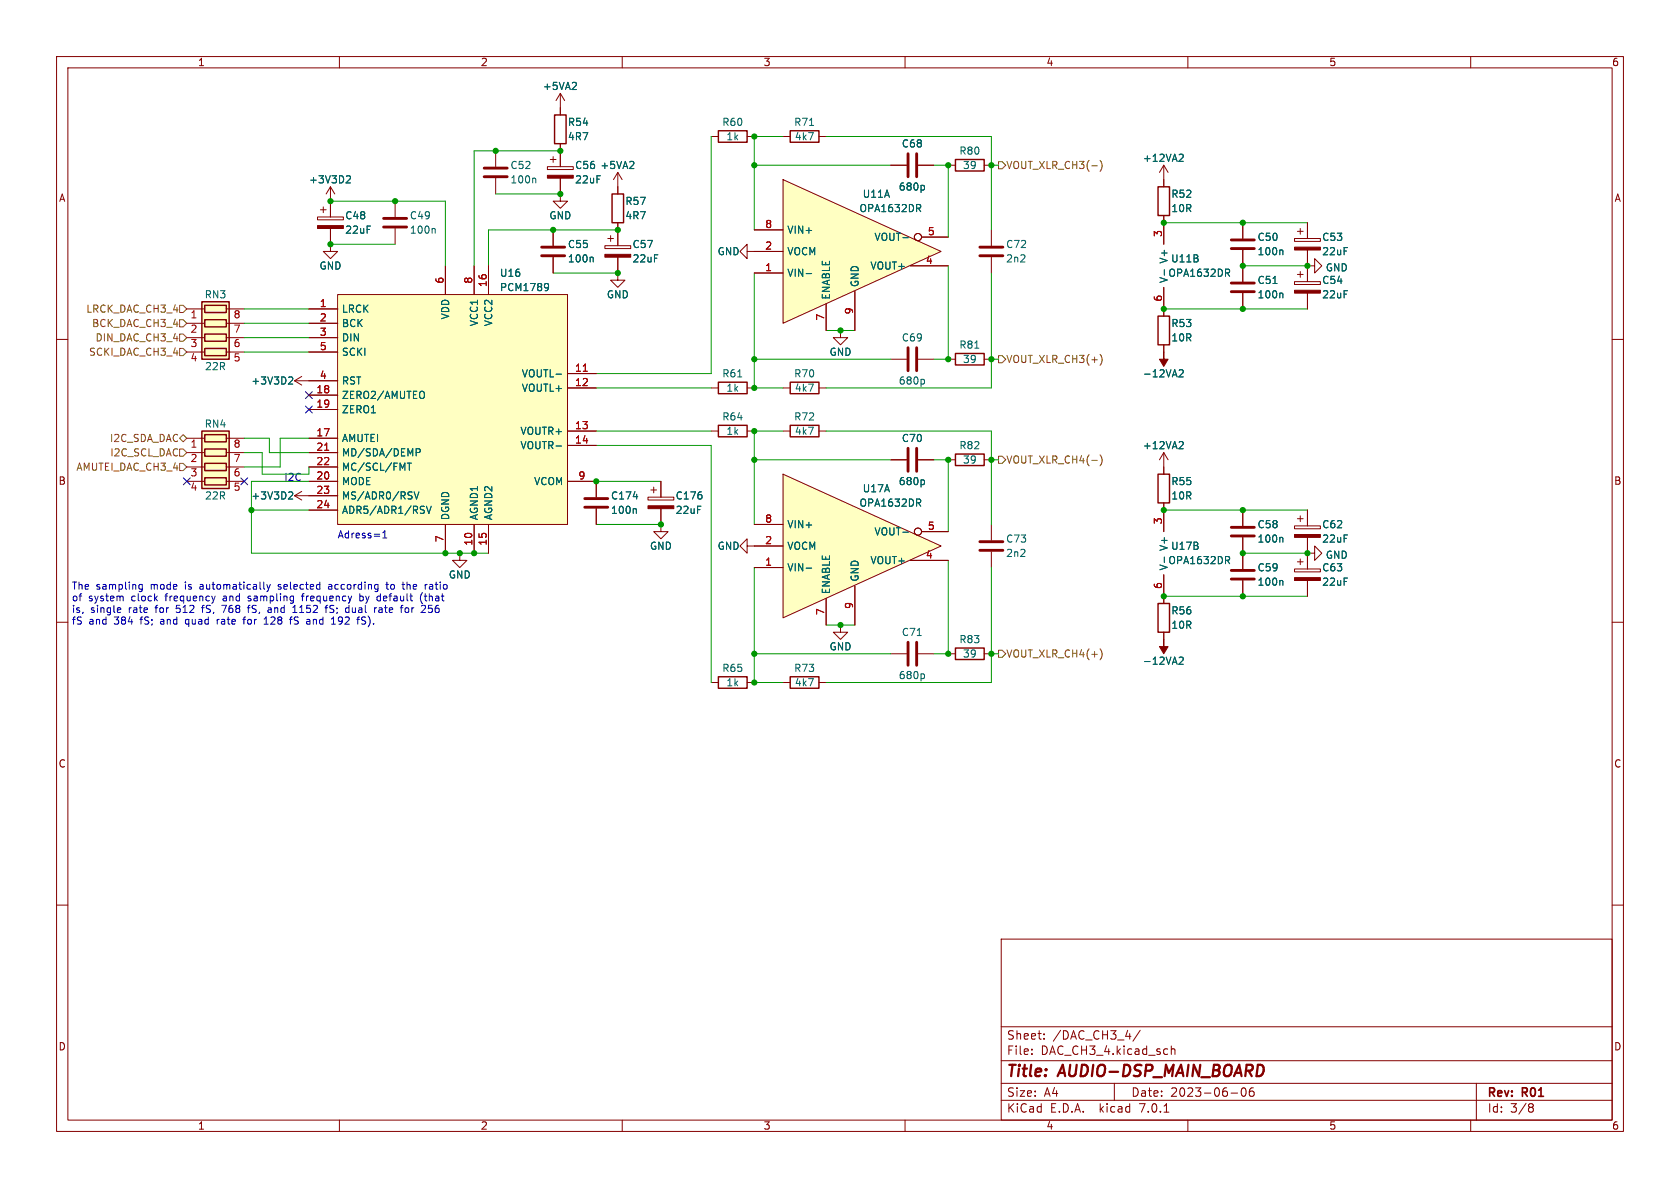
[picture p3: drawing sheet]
<svg xmlns="http://www.w3.org/2000/svg" width="297mm" height="210mm" viewBox="0 0 297 210" stroke-linecap="round" stroke-linejoin="round" font-family="sans-serif">
<g fill="none" stroke="#840000" stroke-width=".18">
<path d="M10 10h277v190h-277zM12 12h273v186h-273zM60 10v2M110 10v2M160 10v2M210 10v2M260 10v2M10 60h2M54.6 54.6h5.1M54.6 57.2h5.1M54.6 59.7h5.1M58.4 43.2v1.3h1.3l-1.3 1.2-1.3-1.2h1.3"/>
<path d="M59.7 52.1h40.6v40.6h-40.6zM78.7 47v5.1M83.8 47v5.1M86.4 47v5.1M285 60h2M54.6 77.5h5.1M54.6 69.9h5.1M54.6 72.4h5.1M54.6 67.3h5.1M54.6 62.2h5.1M100.3 66h5.1M100.3 68.6h5.1"/>
<path d="M100.3 76.2h5.1M100.3 78.7h5.1M54.6 85.1h5.1M54.6 80h5.1M54.6 82.6h5.1M54.6 87.6h5.1M54.6 90.2h5.1M78.7 92.7v5.1M83.8 92.7v5.1M86.4 92.7v5.1M99.1 95.3h.1M100.3 85.1h5.1"/>
<path d="M114.6 87.9h4.5v.5h-4.5zM115.1 86.6h1M115.6 86.1v1M116.8 89.9v4.1h1.3l-1.3 1.3-1.2-1.3h1.2M116.8 85.1v2.8M132.1 96.5v-1.2l-1.3 1.2 1.3 1.3v-1.3h1.2M157.5 81.3h2.8M162.3 81.3h2.8M167.6 81.3h1.3M174 81.3h1.3M175.3 92.7v2.8M175.3 97.5v2.8"/>
<path d="M205.7 80l-.7 1.3M205.7 80v3.8M205.7 88.9v5.1M205.7 80l.8 1.3M219.7 90.2v2.8M219.7 95v5.6M10 110h2M157.5 115.6h2.8M162.3 115.6h2.8M205.7 101.6v3.8M219.7 102.6v2.8M285 110h2"/>
<path d="M125.7 120.7h1.3M132.1 120.7h1.2M10 160h2M285 160h2M177 166h108v32h-108zM60 198v2M110 198v2M160 198v2M177 194.5h108M177 191.5h108M177 187.5h108M177 181.5h108"/>
<path d="M182.4 186.3v.1M182.4 185.5v.1M184.6 183.6v.1M184.6 182.8v.1M197 191.5v3M201.6 182.1l-1.3 2M205.8 196.6h.8M207.1 184.9v1.5M207.1 185.5l.2-.1 .3 .1 .1 .9M210 198v2M217.6 193.2h1.2M219.6 192.4l.2-.1a.81 .81 0 0 1 .6 .6 .81 .81 0 0 1-.3 .8l-.2 .1a.81 .81 0 0 1-.6-.6 .81 .81 0 0 1 .3-.8z"/>
<path d="M221.6 192.3a.59 .59 0 0 0-.7 .6v.6l.1 .2 .4 .1 .2-.1 .1-.5-.1-.3h-.5l-.2 .3M260 198v2M261 191.5v6.5M270.5 195.1l.4 .1 .2 .2-.3 .3M270.5 195.7h.3M270.8 195.7l.2 .2 .1 .4-.2 .2-.4 .1"/>
</g>
<path d="M160.5 79.2v4.1M162.1 79.2v4.1M173.2 97.3h4.1M173.2 95.8h4.1M217.7 94.7h4M217.7 93.2h4M160.5 113.5v4.1M162.1 113.5v4.1M217.7 102.4h4M217.7 100.8h4" fill="none" stroke="#840000" stroke-width=".51"/>
<g fill="none" stroke="#006464" stroke-width=".18">
<path d="M96.5 50.1l.4 .1a.84 .84 0 0 1-.3 1.2M97 50.7l-.3 .2h-.2M73.6 80l.6-.1 .1-.1-.1-.4-.6-.1v1.3M74.8 69.2a.9 .9 0 0 1 0 1.2M98.3 66.1h1M98.3 78.8h1M208.6 78.1h.5l.1 .3-.8 .9h.8M72 81.9h.7M72.4 81.9v1.2M73.2 86.9l.4 1.3 .5-1.3M75.4 89.5l.4 1.3 .4-1.3M163.3 84.9l.1 .2-.1 .5"/>
<path d="M205.8 98.5v.9M217 99l.4 .6M217.3 98.4l.1 .2-.1 .4M226.6 95l.2 .2v.6M163.3 119.2l.1 .2-.1 .5M226.6 102.6l.2 .2v.7"/>
</g>
<path d="M59.7 52.1h40.6v40.6h-40.6z" fill="#ffffc2" stroke="#ffffc2" stroke-width=".18"/>
<path d="M57.4 79.6h.7M103.1 65.6h.7" fill="none" stroke="#a90000" stroke-width=".18"/>
<path d="M168.9 80.3h5.1v2h-5.1zM204.7 83.8h2.1v5.1h-2.1zM127 119.6h5.1v2.1h-5.1z" fill="none" stroke="#840000" stroke-width=".25"/>
<path d="M114.6 89.4h4.5v.5h-4.5z" fill="#840000" stroke="#840000" stroke-width=".18"/>
<path d="M138.4 83.8l28 12.7-28 12.7z" fill="#ffffc2"/>
<g fill="none" stroke="#840000" stroke-width=".18">
<path d="M99.1 16.5v3.8M99.1 16.5l-.8 1.3M99.1 16.5l.7 1.3M56.1 38.4h4.6v.5h-4.6zM56.6 37.1h1.1M57.1 36.6v1M58.4 33v5.4M58.4 33l-.7 1.3M58.4 33l.8 1.3M69.8 35.6v2.8M96.8 29.5h4.5v.5h-4.5zM97.3 28.2h1"/>
<path d="M97.8 27.7v1M99.1 31.5v4.1h1.2l-1.2 1.2-1.3-1.2h1.3M99.1 25.4v4.1M109.2 30.5v3.8M109.2 39.4v4M109.2 30.5l-.7 1.3M109.2 30.5l.8 1.3M125.7 24.1h1.3M132.1 24.1h1.2M138.4 24.1h1.3M144.8 24.1h1.2M167.6 29.2h1.3"/>
<path d="M174 29.2h1.3M205.7 29.2v3.8M205.7 38.1v5.1M205.7 29.2l-.7 1.3M205.7 29.2l.8 1.3M219.7 39.4v2.8M231.1 39.4v2.8M33 54.6h3.2M33 57.2h3.2M33 59.7h3.2M40 54.6h3.2M40 57.2h3.2"/>
<path d="M40 59.7h3.2M58.4 40.4v2.8M69.8 40.4v2.8M106.9 43.4h4.6v.5h-4.6zM107.4 42.2h1.1M107.9 41.7v1M109.2 45.5v4h1.3l-1.3 1.3-1.3-1.3h1.3M132.1 44.5v-1.3l-1.3 1.3 1.3 1.2v-1.2h1.2M175.3 40.6v2.8M175.3 45.5v2.8M205.7 50.8v5.1M219.7 44.2v5.6"/>
<path d="M219.7 51.8v2.8M228.9 42.2h4.5v.5h-4.5zM228.9 49.8h4.5v.5h-4.5zM229.4 40.9h1M229.4 48.5h1M229.9 40.4v1M229.9 48v1M231.1 47h1.3v-1.3l1.3 1.3-1.3 1.3v-1.3M231.1 44.2v5.6M231.1 51.8v2.8M33 77.5h3.2M33 62.2h3.2"/>
<path d="M40 77.5h3.2M40 62.2h3.2M52.1 67.3l1.2 .8M52.1 67.3h2.5M53.3 66.5l-1.2 .8M125.7 76.2h1.3M125.7 68.6h1.3M132.1 76.2h1.2M132.1 68.6h1.2M138.4 76.2h1.3M138.4 68.6h1.3M144.8 76.2h1.2"/>
<path d="M144.8 68.6h1.2M167.6 63.5h1.3M174 63.5h1.3M205.7 61v1.2M33 80h3.2M33 82.6h3.2M33 85.1h3.2M40 80h3.2M40 82.6h3.2M40 85.1h3.2M52.1 87.6l1.2 .8M52.1 87.6h2.5"/>
<path d="M53.3 86.9l-1.2 .7M81.3 97.8v1.3h1.2l-1.2 1.2-1.3-1.2h1.3M105.4 85.1v2.8M105.4 89.9v2.8M133.3 96.5h5.1M133.3 92.7h5.1M138.4 83.8l28 12.7-28 12.7zM160.9 99.1h6.7M162.9 94h4.7M228.9 93h4.5v.5h-4.5zM229.4 91.7h1M229.4 99.3h1"/>
<path d="M229.9 91.2v1M229.9 98.8v1M231.1 97.8h1.3v-1.3l1.3 1.3-1.3 1.3v-1.3M231.1 90.2v2.8M231.1 95v5.6M133.3 100.3h5.1M146 105.8v4.7M148.6 110.5v1.3h1.3l-1.3 1.2-1.3-1.2h1.3M151.1 103.6v6.9M167.6 115.6h1.3M174 115.6h1.3M205.7 105.4v1.3"/>
<path d="M205.7 111.8v1.2M228.9 100.6h4.5v.5h-4.5zM231.1 102.6v2.8M138.4 120.7h1.3M144.8 120.7h1.2"/>
<circle cx="162.3" cy="94" r=".63"/>
</g>
<g fill="none" stroke="#006464" stroke-width=".18">
<path d="M101.8 14.6l.1 .2-.1 .3-.7 .7h.8M61.4 31.1h.4l.2 .3-.8 .9h.8M111.9 28.6l.2 .2-.1 .3-.7 .7h.8M208.6 27.3h.5l.1 .3-.8 .9h.8M76.8 40.4l.1 .2v.6M205.8 47.7v.9M217 48.2l.4 .6M217.3 47.6l.1 .2-.1 .4M226.6 51.8l.2 .2v.7M226.6 44.2l.2 .2v.6M51.2 66.6l.4 .1 .2 .3-.8 .9h.8M208.5 65.5l.4-.1 .3 .3-.8 .9h.8"/>
<path d="M51.2 86.9l.4 .1 .2 .3-.8 .9h.8M112.3 89.9l.2 .2v.7M159.6 94.1h1M162.3 88.9l.5 .6M162.7 88.3l.1 .2-.1 .3M142.5 100.4h1M208.5 116.3l.4-.1 .3 .3-.8 .9h.8"/>
</g>
<g fill="#840000" stroke="#840000" stroke-width=".18">
<path d="M228.9 43.7h4.5v.5h-4.5z"/>
<path d="M228.9 51.3h4.5v.5h-4.5z"/>
<path d="M205.7 62.2v1.3h.8l-.8 1.3-.7-1.3h.7z"/>
<path d="M96.8 31h4.5v.5h-4.5z"/>
<path d="M106.9 45h4.6v.5h-4.6z"/>
<path d="M205.7 113v1.3h.8l-.8 1.3-.7-1.3h.7z"/>
<path d="M228.9 94.5h4.5v.5h-4.5z"/>
<path d="M56.1 39.9h4.6v.5h-4.6z"/>
<path d="M228.9 102.1h4.5v.5h-4.5z"/>
</g>
<g fill="none" stroke="#840000" stroke-width=".25">
<path d="M98 20.3h2.1v5.1h-2.1zM108.2 34.3h2v5.1h-2zM127 23.1h5.1v2h-5.1zM139.7 23.1h5.1v2h-5.1zM168.9 28.2h5.1v2h-5.1zM204.7 33h2.1v5.1h-2.1zM35.7 53.3h4.8v10.2h-4.8zM36.2 54h3.8v1.2h-3.8zM36.2 56.5h3.8v1.3h-3.8zM36.2 59.1h3.8v1.2h-3.8zM204.7 55.9h2.1v5.1h-2.1zM35.7 76.2h4.8v10.2h-4.8z"/>
<path d="M36.2 76.8h3.8v1.3h-3.8zM36.2 79.4h3.8v1.2h-3.8zM36.2 61.6h3.8v1.3h-3.8zM127 75.2h5.1v2h-5.1zM127 67.6h5.1v2h-5.1zM139.7 75.2h5.1v2h-5.1zM139.7 67.6h5.1v2h-5.1zM168.9 62.5h5.1v2h-5.1zM36.2 81.9h3.8v1.3h-3.8zM36.2 84.5h3.8v1.2h-3.8zM139.7 119.6h5.1v2.1h-5.1zM168.9 114.6h5.1v2h-5.1z"/>
<path d="M204.7 106.7h2.1v5.1h-2.1z"/>
</g>
<path d="M67.8 38.6h4.1M67.8 40.1h4.1M173.2 45.2h4.1M173.2 43.7h4.1M217.7 51.6h4M217.7 50h4M217.7 43.9h4M217.7 42.4h4M103.4 89.7h4M103.4 88.1h4" fill="none" stroke="#840000" stroke-width=".51"/>
<g fill="#ffffc2" stroke="#ffffc2" stroke-width=".18">
<path d="M35.7 76.2h4.8v10.2h-4.8z"/>
<path d="M35.7 53.3h4.8v10.2h-4.8z"/>
</g>
<path d="M138.4 31.8l28 12.7-28 12.7z" fill="#ffffc2"/>
<g fill="none" stroke="#840000" stroke-width=".18">
<path d="M99.1 19.1v1.2M58.4 35.6v2.8M87.6 26.7v2.8M87.6 31.5v2.8M99.1 25.4v4.1M99.1 31.5v2.8M109.2 33v1.3M109.2 39.4v4M138.4 31.8l28 12.7-28 12.7zM157.5 29.2h2.8M162.3 29.2h2.8M205.7 31.8v1.2"/>
<path d="M205.7 38.1v5.1M219.7 39.4v2.8M231.1 39.4v2.8M54.6 54.6h5.1M54.6 57.2h5.1M54.6 59.7h5.1M58.4 40.4v2.8M78.7 47v5.1M83.8 47v5.1M86.4 47v5.1M97.8 40.6v2.8M97.8 45.5v2.8"/>
<path d="M109.2 45.5v2.8M133.3 48.3h5.1M133.3 44.5h5.1M133.3 40.6h5.1M146 53.7v4.7M148.6 58.4v1.3h1.3l-1.3 1.3-1.3-1.3h1.3M151.1 51.5v6.9M160.9 47h6.7M162.9 41.9h4.7M205.7 50.8v5.1M219.7 44.2v5.6M219.7 51.8v2.8"/>
<path d="M231.1 44.2v5.6M231.1 51.8v2.8M54.6 77.5h5.1M54.6 69.9h5.1M54.6 72.4h5.1M54.6 67.3h5.1M54.6 62.2h5.1M100.3 66h5.1M100.3 68.6h5.1M100.3 76.2h5.1M100.3 78.7h5.1M157.5 63.5h2.8"/>
<path d="M162.3 63.5h2.8M205.7 61v1.2M54.6 85.1h5.1M54.6 80h5.1M54.6 82.6h5.1M54.6 87.6h5.1M54.6 90.2h5.1M78.7 92.7v5.1M83.8 92.7v5.1M86.4 92.7v5.1M100.3 85.1h5.1v2.8M105.4 89.9v2.8"/>
<path d="M116.8 85.1v2.8M116.8 89.9v2.8M133.3 96.5h5.1M133.3 92.7h5.1M157.5 81.3h2.8M160.9 99.1h6.7M162.3 81.3h2.8M162.9 94h4.7M205.7 82.6v1.2M205.7 88.9v5.1M219.7 90.2v2.8M219.7 95v5.6"/>
<path d="M231.1 90.2v2.8M231.1 95v5.6M133.3 100.3h5.1M146 105.8v4.7M151.1 103.6v6.9M205.7 101.6v5.1M205.7 111.8v1.2M219.7 102.6v2.8M231.1 102.6v2.8"/>
<circle cx="162.3" cy="41.9" r=".63"/>
<circle cx="162.3" cy="94" r=".63"/>
</g>
<g fill="none" stroke="#006464" stroke-width=".18">
<path d="M101.8 14.6l.1 .2-.1 .3-.7 .7h.8M61.4 31.1h.4l.2 .3-.8 .9h.8M94.5 31.5l.2 .2v.6M111.9 28.6l.2 .2-.1 .3-.7 .7h.8M162.3 36.8l.5 .6M162.7 36.2l.1 .2-.1 .4M163.3 32.8l.1 .2-.1 .5M208.6 27.3h.5l.1 .3-.8 .9h.8M96.5 50.1l.4 .1a.84 .84 0 0 1-.3 1.2M97 50.7l-.3 .2h-.2M104.7 45.5l.2 .1v.7M142.5 48.4h1"/>
<path d="M159.6 42h1M205.8 47.7v.9M217 48.2l.4 .6M217.3 47.6l.1 .2-.1 .4M226.6 44.2l.2 .2v.6M226.6 51.8l.2 .2v.7M51.2 66.6l.4 .1 .2 .3-.8 .9h.8M73.6 80l.6-.1 .1-.1-.1-.4-.6-.1v1.3M74.8 69.2a.9 .9 0 0 1 0 1.2M98.3 66.1h1M98.3 78.8h1M163.3 67.1l.1 .2-.1 .5"/>
<path d="M208.5 65.5l.4-.1 .3 .3-.8 .9h.8M208.6 78.1h.5l.1 .3-.8 .9h.8M51.2 86.9l.4 .1 .2 .3-.8 .9h.8M72 81.9h.7M72.4 81.9v1.2M73.2 86.9l.4 1.3 .5-1.3M75.4 89.5l.4 1.3 .4-1.3M112.3 89.9l.2 .2v.7M159.6 94.1h1M162.3 88.9l.5 .6M162.7 88.3l.1 .2-.1 .3M163.3 84.9l.1 .2-.1 .5"/>
<path d="M205.8 98.5v.9M217 99l.4 .6M217.3 98.4l.1 .2-.1 .4M226.6 95l.2 .2v.6M142.5 100.4h1M208.5 116.3l.4-.1 .3 .3-.8 .9h.8M226.6 102.6l.2 .2v.7"/>
</g>
<path d="M85.6 31.2h4.1M85.6 29.7h4.1M160.5 27.2v4M162.1 27.2v4M95.8 45.2h4M95.8 43.7h4M160.5 61.5v4M162.1 61.5v4" fill="none" stroke="#840000" stroke-width=".51"/>
<g fill="none" stroke="#725600" stroke-width=".18">
<path d="M176.5 28.6h.7l.6 .6-.6 .6h-.7zM194.5 28.3a1.46 1.46 0 0 1 0 2M31.7 56.5h.7l.6 .7-.6 .6h-.7zM31.7 54h.7l.6 .6-.6 .6h-.7zM31.7 59.1h.7l.6 .6-.6 .6h-.7zM31.7 77.5l.7-.7 .6 .7-.6 .6zM31.7 79.4h.7l.6 .6-.6 .6h-.7zM31.7 61.6h.7l.6 .6-.6 .7h-.7zM176.5 62.9h.7l.6 .6-.6 .6h-.7zM194.5 62.6a1.46 1.46 0 0 1 0 2M31.7 81.9h.7l.6 .7-.6 .6h-.7zM176.5 80.6h.7l.6 .7-.6 .6h-.7z"/>
<path d="M194.5 80.4a1.46 1.46 0 0 1 0 2M176.5 114.9h.7l.6 .7-.6 .6h-.7zM194.5 114.7a1.46 1.46 0 0 1 0 1.9"/>
</g>
<g fill="none" stroke="#0000c2" stroke-width=".18">
<path d="M67.7 95.1h.7M67.7 94.2l.3-.4v1.3M21.2 107.4l.1 .3-.6 .2M21.3 108.2l-.1 .1M24.6 103.9l.2 .3 .4-.1M25.2 103.3v1l-.2 .2M25.2 103.4l-.4-.1-.2 .3M38 105.4l-.3 .8M42.9 109.5h.5M43.7 107.4h.5M46.6 102.9v1.1l.2 .2M46.7 110.3h.7"/>
<path d="M46.9 109.2l-.2 .2M47.2 103.3l.3 .9M47.5 104.2l-.2 .3M47.8 103.3l-.3 .9M47.8 107.4l-.4 .1M47.8 107.8h-.3l-.1 .2v.2l.4 .1M51.2 109.5h.4M51.6 109.1l-.3 .1v1.1M51.8 105.4h.1M51.8 108.3h.7M51.8 107.4l.3-.4v1.3M51.9 105.4l-.1 1.1"/>
<path d="M51.9 106.2h-.1M53.3 105.4h.5M54.4 109.5h.3M54.4 110.3h.3M54.4 109.9h.3M57.5 107.4h.4M57.6 107.2v1.1M58.6 110.3h.7M58.8 109.2l-.2 .2M59 109.1v1.2M61.2 107.5h.5M61.2 108.2h.5"/>
<path d="M63.1 109.5h.5M63.4 109.1l-.1 .1v1.1M63.6 104.9v1.3M63.6 106.2h.1M63.7 105.4h-.1M66.2 107.4v.9M66.6 107.4l-.4 .3M66.6 106l.3 .2M66.7 103.3l.1 .1M66.8 103.3v1l-.1 .2M66.8 104.1l-.1 .1M66.9 105.4l-.3 .2"/>
<path d="M67 107.9v.3M68.2 103.3h.5M70.8 107.4h.4M71.1 103.3h.4M71.1 107l-.1 .1M71.2 102.9v1.1l.2 .2M71.7 107.5l-.1 .2 .1 .5M74.6 104.8a1.49 1.49 0 0 0 0 1.8M75.2 103.3v.9M75.2 107.2v.4l-.8 .7h.8M75.5 103.3l-.3 .3"/>
</g>
<g fill="none" stroke="#009600" stroke-width=".18">
<path d="M58.4 35.6h20.3v11.4M87.6 34.3h11.5M99.1 26.7h-15.3v20.3M125.7 24.1v41.9h-20.3M133.3 29.2h24.2M138.4 24.1h-5.1v16.5M146 24.1h29.3v16.5M165.1 29.2h2.5v12.7M175.3 29.2h1.2M205.7 39.4h25.4M43.2 54.6h11.4M43.2 57.2h11.4"/>
<path d="M43.2 59.7h11.4M58.4 43.2h11.4M97.8 48.3h11.4M109.2 40.6h-22.8v6.4M133.3 48.3v20.3h5.1M146 58.4h5.1M167.6 47v16.5h-2.5M175.3 48.3v20.3h-29.3M205.7 54.6h25.4M219.7 47h11.4M43.2 77.5h4.4v2.5h7M43.2 62.2h11.4"/>
<path d="M54.6 77.5h-5.1v5.1h-6.3M105.4 68.6h20.3M105.4 78.7h20.3v42M105.4 76.2h20.3M133.3 63.5h24.2M138.4 76.2h-5.1v16.5M146 76.2h29.3v16.5M175.3 63.5h1.2M43.2 80h3.2v3.8h8.2v-1.2M44.4 90.2h10.2M54.6 85.1h-10.2v12.7h42M105.4 85.1h11.4"/>
<path d="M105.4 92.7h11.4M133.3 81.3h24.2M165.1 81.3h2.5v12.7M167.6 99.1v16.5h-2.5M175.3 81.3h1.2M205.7 90.2h25.4M219.7 97.8h11.4M133.3 115.6h24.2M133.3 100.3v20.4h5.1M146 110.5h5.1M175.3 100.3v20.4h-29.3M175.3 115.6h1.2"/>
<path d="M205.7 105.4h25.4"/>
</g>
<path d="M54 69.2l1.2 1.3M54 71.8l1.2 1.2M55.2 69.2l-1.2 1.3M55.2 71.8l-1.2 1.2M32.4 84.5l1.2 1.2M33.6 84.5l-1.2 1.2M42.6 84.5l1.2 1.2M43.8 84.5l-1.2 1.2" fill="none" stroke="#000084" stroke-width=".18"/>
<path d="M57.4 79.6h.7M103.1 65.6h.7" fill="none" stroke="#a90000" stroke-width=".18"/>
<g fill="#009600" stroke="#009600" stroke-width=".18">
<circle cx="167.6" cy="81.3" r=".46"/>
<circle cx="175.3" cy="81.3" r=".46"/>
<circle cx="175.3" cy="63.5" r=".46"/>
<circle cx="167.6" cy="63.5" r=".46"/>
<circle cx="175.3" cy="115.6" r=".46"/>
<circle cx="167.6" cy="115.6" r=".46"/>
<circle cx="133.3" cy="29.2" r=".46"/>
<circle cx="133.3" cy="24.1" r=".46"/>
<circle cx="133.3" cy="68.6" r=".46"/>
<circle cx="133.3" cy="76.2" r=".46"/>
<circle cx="99.1" cy="34.3" r=".46"/>
<circle cx="109.2" cy="40.6" r=".46"/>
<circle cx="109.2" cy="48.3" r=".46"/>
<circle cx="133.3" cy="63.5" r=".46"/>
<circle cx="99.1" cy="26.7" r=".46"/>
<circle cx="69.8" cy="35.6" r=".46"/>
<circle cx="58.4" cy="35.6" r=".46"/>
<circle cx="87.6" cy="26.7" r=".46"/>
<circle cx="97.8" cy="40.6" r=".46"/>
<circle cx="58.4" cy="43.2" r=".46"/>
<circle cx="205.7" cy="90.2" r=".46"/>
<circle cx="219.7" cy="90.2" r=".46"/>
<circle cx="219.7" cy="97.8" r=".46"/>
<circle cx="231.1" cy="47" r=".46"/>
<circle cx="205.7" cy="54.6" r=".46"/>
<circle cx="205.7" cy="39.4" r=".46"/>
<circle cx="219.7" cy="39.4" r=".46"/>
<circle cx="219.7" cy="105.4" r=".46"/>
<circle cx="205.7" cy="105.4" r=".46"/>
<circle cx="219.7" cy="54.6" r=".46"/>
<circle cx="219.7" cy="47" r=".46"/>
<circle cx="231.1" cy="97.8" r=".46"/>
<circle cx="78.7" cy="97.8" r=".46"/>
<circle cx="83.8" cy="97.8" r=".46"/>
<circle cx="81.3" cy="97.8" r=".46"/>
<circle cx="44.4" cy="90.2" r=".46"/>
<circle cx="175.3" cy="29.2" r=".46"/>
<circle cx="167.6" cy="29.2" r=".46"/>
<circle cx="148.6" cy="58.4" r=".46"/>
<circle cx="116.8" cy="92.7" r=".46"/>
<circle cx="133.3" cy="81.3" r=".46"/>
<circle cx="133.3" cy="115.6" r=".46"/>
<circle cx="133.3" cy="120.7" r=".46"/>
<circle cx="148.6" cy="110.5" r=".46"/>
<circle cx="105.4" cy="85.1" r=".46"/>
</g>
<g font-size="2.8" fill="#840000">
<text x="178" y="190.8">Title:</text>
<text x="187.4" y="190.8">AUDIO-DSP_MAIN_BOARD</text>
</g>
<g font-size="2.1" fill="#840000">
<text x="178" y="183.9">Sheet:</text>
<text x="186.2" y="183.9">/DAC_CH3_4/</text>
<text x="178" y="186.6">File:</text>
<text x="184" y="186.6">DAC_CH3_4.kicad_sch</text>
<text x="178" y="196.8">KiCad</text>
<text x="178" y="194">Size:</text>
<text x="184.6" y="194">A4</text>
<text x="185.7" y="196.8">E.D.A.</text>
<text x="194.4" y="196.8">kicad</text>
<text x="200" y="194">Date:</text>
<text x="201.5" y="196.8">7.0.1</text>
<text x="206.9" y="194">2023-06-06</text>
<text x="263" y="194.2">Rev:</text>
<text x="263" y="196.8">Id:</text>
<text x="267" y="196.8">3/8</text>
<text x="269.2" y="194.2">R01</text>
</g>
<g font-size="1.8" fill="#840000">
<text x="35" y="11.8">1</text>
<text x="85" y="11.8">2</text>
<text x="135" y="11.8">3</text>
<text x="185" y="11.8">4</text>
<text x="235" y="11.8">5</text>
<text x="285" y="11.8">6</text>
<text x="10.4" y="35.8">A</text>
<text x="285.4" y="35.8">A</text>
<text x="10.3" y="85.8">B</text>
<text x="285.3" y="85.8">B</text>
<text x="10.3" y="135.8">C</text>
<text x="285.3" y="135.8">C</text>
<text x="10.3" y="185.8">D</text>
<text x="285.3" y="185.8">D</text>
<text x="35" y="199.8">1</text>
<text x="85" y="199.8">2</text>
<text x="135" y="199.8">3</text>
<text x="185" y="199.8">4</text>
<text x="235" y="199.8">5</text>
<text x="285" y="199.8">6</text>
</g>
<g font-size="1.8" fill="#006464">
<text x="95.9" y="16.1">+5VA2</text>
<text x="100.3" y="22.4">R54</text>
<text x="127.6" y="22.4">R60</text>
<text x="140.3" y="22.4">R71</text>
<text x="100.3" y="25">4R7</text>
<text x="128.4" y="25">1k</text>
<text x="140.5" y="25">4k7</text>
<text x="159.4" y="26.2">C68</text>
<text x="169.5" y="27.5">R80</text>
<text x="202" y="28.8">+12VA2</text>
<text x="54.6" y="32.6">+3V3D2</text>
<text x="90.2" y="30">C52</text>
<text x="90.2" y="32.6">100n</text>
<text x="101.6" y="30">C56 +5VA2</text>
<text x="101.6" y="32.6">22uF</text>
<text x="152.5" y="35.1">U11A</text>
<text x="158.8" y="33.8">680p</text>
<text x="170.2" y="30">39</text>
<text x="207" y="35.1">R52</text>
<text x="61" y="38.9">C48</text>
<text x="61" y="41.5">22uF</text>
<text x="72.4" y="38.9">C49</text>
<text x="72.4" y="41.5">100n</text>
<text x="97.1" y="38.9">GND</text>
<text x="110.5" y="36.4">R57</text>
<text x="110.5" y="38.9">4R7</text>
<text x="139.2" y="41.5">VIN+</text>
<text x="151.9" y="37.7">OPA1632DR</text>
<text x="207" y="37.7">10R</text>
<text x="56.4" y="47.8">GND</text>
<text x="100.3" y="44">C55</text>
<text x="100.3" y="46.5">100n</text>
<text x="111.8" y="44">C57</text>
<text x="111.8" y="46.5">22uF</text>
<text x="126.8" y="45.3">GND</text>
<text x="139.2" y="45.3">VOCM</text>
<text x="153.8" y="47.8">VOUT+</text>
<text x="154.5" y="42.7">VOUT-</text>
<text x="177.8" y="44">C72</text>
<text x="177.8" y="46.5">2n2</text>
<text x="206.6" y="46.7" transform="rotate(-90 206.6 46.7)">V+</text>
<text x="207" y="46.5">U11B</text>
<text x="222.3" y="42.7">C50</text>
<text x="222.3" y="45.3">100n</text>
<text x="233.7" y="42.7">C53</text>
<text x="233.7" y="45.3">22uF</text>
<text x="36.1" y="52.9">RN3</text>
<text x="88.3" y="49.1">U16</text>
<text x="88.3" y="51.6">PCM1789</text>
<text x="107.2" y="52.9">GND</text>
<text x="139.2" y="49.1">VIN-</text>
<text x="146.9" y="53" transform="rotate(-90 146.9 53)">ENABLE</text>
<text x="152" y="50.7" transform="rotate(-90 152 50.7)">GND</text>
<text x="206.5" y="49.1">OPA1632DR</text>
<text x="206.6" y="50" transform="rotate(-90 206.6 50)">V-</text>
<text x="222.3" y="50.4">C51</text>
<text x="222.3" y="52.9">100n</text>
<text x="233.7" y="50.4">C54</text>
<text x="233.7" y="52.9">22uF</text>
<text x="234.3" y="48.1">GND</text>
<text x="60.5" y="55.4">LRCK</text>
<text x="60.5" y="58">BCK</text>
<text x="79.6" y="56.6" transform="rotate(-90 79.6 56.6)">VDD</text>
<text x="84.6" y="57.8" transform="rotate(-90 84.6 57.8)">VCC1</text>
<text x="87.2" y="57.8" transform="rotate(-90 87.2 57.8)">VCC2</text>
<text x="207" y="58">R53</text>
<text x="36.2" y="65.6">22R</text>
<text x="60.5" y="60.5">DIN</text>
<text x="60.5" y="63.1">SCKI</text>
<text x="146.6" y="63.1">GND</text>
<text x="159.4" y="60.5">C69</text>
<text x="169.5" y="61.8">R81</text>
<text x="170.2" y="64.3">39</text>
<text x="207" y="60.5">10R</text>
<text x="44.4" y="68.1">+3V3D2</text>
<text x="60.5" y="70.7">ZERO2/AMUTEO</text>
<text x="60.5" y="68.1">RST</text>
<text x="92.1" y="66.9">VOUTL-</text>
<text x="92.1" y="69.4">VOUTL+</text>
<text x="127.6" y="66.9">R61</text>
<text x="128.4" y="69.4">1k</text>
<text x="140.3" y="66.9">R70</text>
<text x="140.5" y="69.4">4k7</text>
<text x="158.8" y="68.1">680p</text>
<text x="202" y="66.9">-12VA2</text>
<text x="36.1" y="75.8">RN4</text>
<text x="60.5" y="73.2">ZERO1</text>
<text x="91.9" y="77">VOUTR+</text>
<text x="127.6" y="74.5">R64</text>
<text x="128.4" y="77">1k</text>
<text x="140.3" y="74.5">R72</text>
<text x="140.5" y="77">4k7</text>
<text x="60.5" y="78.3">AMUTEI</text>
<text x="60.5" y="80.8">MD/SDA/DEMP</text>
<text x="60.5" y="83.4">MC/SCL/FMT</text>
<text x="91.9" y="79.6">VOUTR-</text>
<text x="159.4" y="78.3">C70</text>
<text x="169.5" y="79.6">R82</text>
<text x="170.2" y="82.1">39</text>
<text x="202" y="79.6">+12VA2</text>
<text x="36.2" y="88.5">22R</text>
<text x="44.4" y="88.5">+3V3D2</text>
<text x="60.5" y="85.9">MODE</text>
<text x="60.5" y="88.5">MS/ADR0/RSV</text>
<text x="94.3" y="85.9">VCOM</text>
<text x="108" y="88.5">C174</text>
<text x="119.4" y="88.5">C176</text>
<text x="151.9" y="89.7">OPA1632DR</text>
<text x="152.5" y="87.2">U17A</text>
<text x="158.8" y="85.9">680p</text>
<text x="207" y="85.9">R55</text>
<text x="207" y="88.5">10R</text>
<text x="60.5" y="91">ADR5/ADR1/RSV</text>
<text x="79.6" y="91.9" transform="rotate(-90 79.6 91.9)">DGND</text>
<text x="84.6" y="91.9" transform="rotate(-90 84.6 91.9)">AGND1</text>
<text x="87.2" y="91.9" transform="rotate(-90 87.2 91.9)">AGND2</text>
<text x="108" y="91">100n</text>
<text x="119.4" y="91">22uF</text>
<text x="139.2" y="93.5">VIN+</text>
<text x="154.5" y="94.8">VOUT-</text>
<text x="222.3" y="93.5">C58</text>
<text x="233.7" y="93.5">C62</text>
<text x="114.8" y="97.3">GND</text>
<text x="126.8" y="97.3">GND</text>
<text x="139.2" y="101.2">VIN-</text>
<text x="139.2" y="97.3">VOCM</text>
<text x="153.8" y="99.9">VOUT+</text>
<text x="177.8" y="96.1">C73</text>
<text x="177.8" y="98.6">2n2</text>
<text x="206.5" y="99.9">OPA1632DR</text>
<text x="206.6" y="100.8" transform="rotate(-90 206.6 100.8)">V-</text>
<text x="206.6" y="97.5" transform="rotate(-90 206.6 97.5)">V+</text>
<text x="207" y="97.3">U17B</text>
<text x="222.3" y="101.2">C59</text>
<text x="222.3" y="96.1">100n</text>
<text x="233.7" y="96.1">22uF</text>
<text x="233.7" y="101.2">C63</text>
<text x="234.3" y="98.9">GND</text>
<text x="79.3" y="102.4">GND</text>
<text x="146.9" y="105" transform="rotate(-90 146.9 105)">ENABLE</text>
<text x="152" y="102.8" transform="rotate(-90 152 102.8)">GND</text>
<text x="222.3" y="103.7">100n</text>
<text x="233.7" y="103.7">22uF</text>
<text x="159.4" y="112.6">C71</text>
<text x="169.5" y="113.9">R83</text>
<text x="207" y="108.8">R56</text>
<text x="207" y="111.3">10R</text>
<text x="127.6" y="118.9">R65</text>
<text x="140.3" y="118.9">R73</text>
<text x="146.6" y="115.1">GND</text>
<text x="170.2" y="116.4">39</text>
<text x="202" y="117.7">-12VA2</text>
<text x="128.4" y="121.5">1k</text>
<text x="140.5" y="121.5">4k7</text>
<text x="158.8" y="120.2">680p</text>
</g>
<g font-size="1.8" fill="#725600">
<text x="177.9" y="30">VOUT_XLR_CH3(-)</text>
<text x="15.1" y="55.4">LRCK_DAC_CH3_4</text>
<text x="16.2" y="58">BCK_DAC_CH3_4</text>
<text x="15.6" y="63.1">SCKI_DAC_CH3_4</text>
<text x="16.8" y="60.5">DIN_DAC_CH3_4</text>
<text x="177.9" y="64.3">VOUT_XLR_CH3(+)</text>
<text x="13.4" y="83.4">AMUTEI_DAC_CH3_4</text>
<text x="19.3" y="78.3">I2C_SDA_DAC</text>
<text x="19.4" y="80.8">I2C_SCL_DAC</text>
<text x="177.9" y="82.1">VOUT_XLR_CH4(-)</text>
<text x="177.9" y="116.4">VOUT_XLR_CH4(+)</text>
</g>
<g font-size="1.8" fill="#a90000">
<text x="135.2" y="40.4">8</text>
<text x="164" y="41.7">5</text>
<text x="205.5" y="41.9" transform="rotate(-90 205.5 41.9)">3</text>
<text x="135.2" y="44.2">2</text>
<text x="163.6" y="46.7">4</text>
<text x="78.5" y="50.2" transform="rotate(-90 78.5 50.2)">6</text>
<text x="83.6" y="50.2" transform="rotate(-90 83.6 50.2)">8</text>
<text x="86.1" y="50.8" transform="rotate(-90 86.1 50.8)">16</text>
<text x="135.2" y="48">1</text>
<text x="205.5" y="53.4" transform="rotate(-90 205.5 53.4)">6</text>
<text x="33.6" y="56.5">1</text>
<text x="33.6" y="59.1">2</text>
<text x="41.2" y="59.1">7</text>
<text x="41.2" y="56.5">8</text>
<text x="56.5" y="54.4">1</text>
<text x="56.5" y="56.9">2</text>
<text x="56.5" y="59.4">3</text>
<text x="145.8" y="56.7" transform="rotate(-90 145.8 56.7)">7</text>
<text x="150.9" y="55.6" transform="rotate(-90 150.9 55.6)">9</text>
<text x="33.6" y="61.6">3</text>
<text x="33.6" y="64.1">4</text>
<text x="41.2" y="64.1">5</text>
<text x="41.2" y="61.6">6</text>
<text x="56.5" y="62">5</text>
<text x="101.6" y="65.8">11</text>
<text x="55.9" y="69.6">18</text>
<text x="56.5" y="67.1">4</text>
<text x="101.6" y="68.3">12</text>
<text x="55.9" y="77.2">17</text>
<text x="55.9" y="72.1">19</text>
<text x="101.6" y="75.9">13</text>
<text x="33.6" y="79.4">1</text>
<text x="33.6" y="81.9">2</text>
<text x="41.2" y="81.9">7</text>
<text x="41.2" y="79.4">8</text>
<text x="55.9" y="79.8">21</text>
<text x="55.9" y="82.3">22</text>
<text x="101.6" y="78.5">14</text>
<text x="33.6" y="84.5">3</text>
<text x="33.6" y="87">4</text>
<text x="41.2" y="87">5</text>
<text x="41.2" y="84.5">6</text>
<text x="55.9" y="84.8">20</text>
<text x="55.9" y="87.4">23</text>
<text x="55.9" y="89.9">24</text>
<text x="102.2" y="84.8">9</text>
<text x="78.5" y="95.9" transform="rotate(-90 78.5 95.9)">7</text>
<text x="135.2" y="92.5">8</text>
<text x="164" y="93.7">5</text>
<text x="205.5" y="92.7" transform="rotate(-90 205.5 92.7)">3</text>
<text x="83.6" y="96.5" transform="rotate(-90 83.6 96.5)">10</text>
<text x="86.1" y="96.5" transform="rotate(-90 86.1 96.5)">15</text>
<text x="135.2" y="100.1">1</text>
<text x="135.2" y="96.3">2</text>
<text x="163.6" y="98.8">4</text>
<text x="150.9" y="107.7" transform="rotate(-90 150.9 107.7)">9</text>
<text x="205.5" y="104.2" transform="rotate(-90 205.5 104.2)">6</text>
<text x="145.8" y="108.8" transform="rotate(-90 145.8 108.8)">7</text>
</g>
<g font-size="1.8" fill="#0000c2">
<text x="50.1" y="85.1">I2C</text>
<text x="59.7" y="95.3">Adress=1</text>
<text x="12.7" y="104.3">The</text>
<text x="12.7" y="106.4">of</text>
<text x="15.7" y="106.4">system</text>
<text x="17" y="104.3">sampling</text>
<text x="23.3" y="106.4">clock</text>
<text x="26.7" y="104.3">mode</text>
<text x="29.4" y="106.4">frequency</text>
<text x="32.9" y="104.3">is</text>
<text x="35.6" y="104.3">automatically</text>
<text x="39.7" y="106.4">and</text>
<text x="44.2" y="106.4">sampling</text>
<text x="49.6" y="104.3">selected</text>
<text x="53.9" y="106.4">frequency</text>
<text x="58.6" y="104.3">according</text>
<text x="64.2" y="106.4">by</text>
<text x="67.4" y="106.4">default</text>
<text x="69" y="104.3">to</text>
<text x="72" y="104.3">the</text>
<text x="75.2" y="106.4">(that</text>
<text x="76" y="104.3">ratio</text>
<text x="12.7" y="108.4">is,</text>
<text x="12.7" y="110.5">fS</text>
<text x="15.7" y="110.5">and</text>
<text x="16" y="108.4">single</text>
<text x="20.3" y="110.5">384</text>
<text x="22.8" y="108.4">rate</text>
<text x="25" y="110.5">fS;</text>
<text x="27.7" y="108.4">for</text>
<text x="28.6" y="110.5">and</text>
<text x="31.4" y="108.4">512</text>
<text x="33.2" y="110.5">quad</text>
<text x="36.1" y="108.4">fS,</text>
<text x="38.9" y="110.5">rate</text>
<text x="39.8" y="108.4">768</text>
<text x="43.7" y="110.5">for</text>
<text x="44.5" y="108.4">fS,</text>
<text x="47.5" y="110.5">128</text>
<text x="48.1" y="108.4">and</text>
<text x="52.2" y="110.5">fS</text>
<text x="52.7" y="108.4">1152</text>
<text x="55.2" y="110.5">and</text>
<text x="58.6" y="108.4">fS;</text>
<text x="59.8" y="110.5">192</text>
<text x="62.2" y="108.4">dual</text>
<text x="64.5" y="110.5">fS).</text>
<text x="67.4" y="108.4">rate</text>
<text x="72.3" y="108.4">for</text>
<text x="76" y="108.4">256</text>
</g>
</svg>
